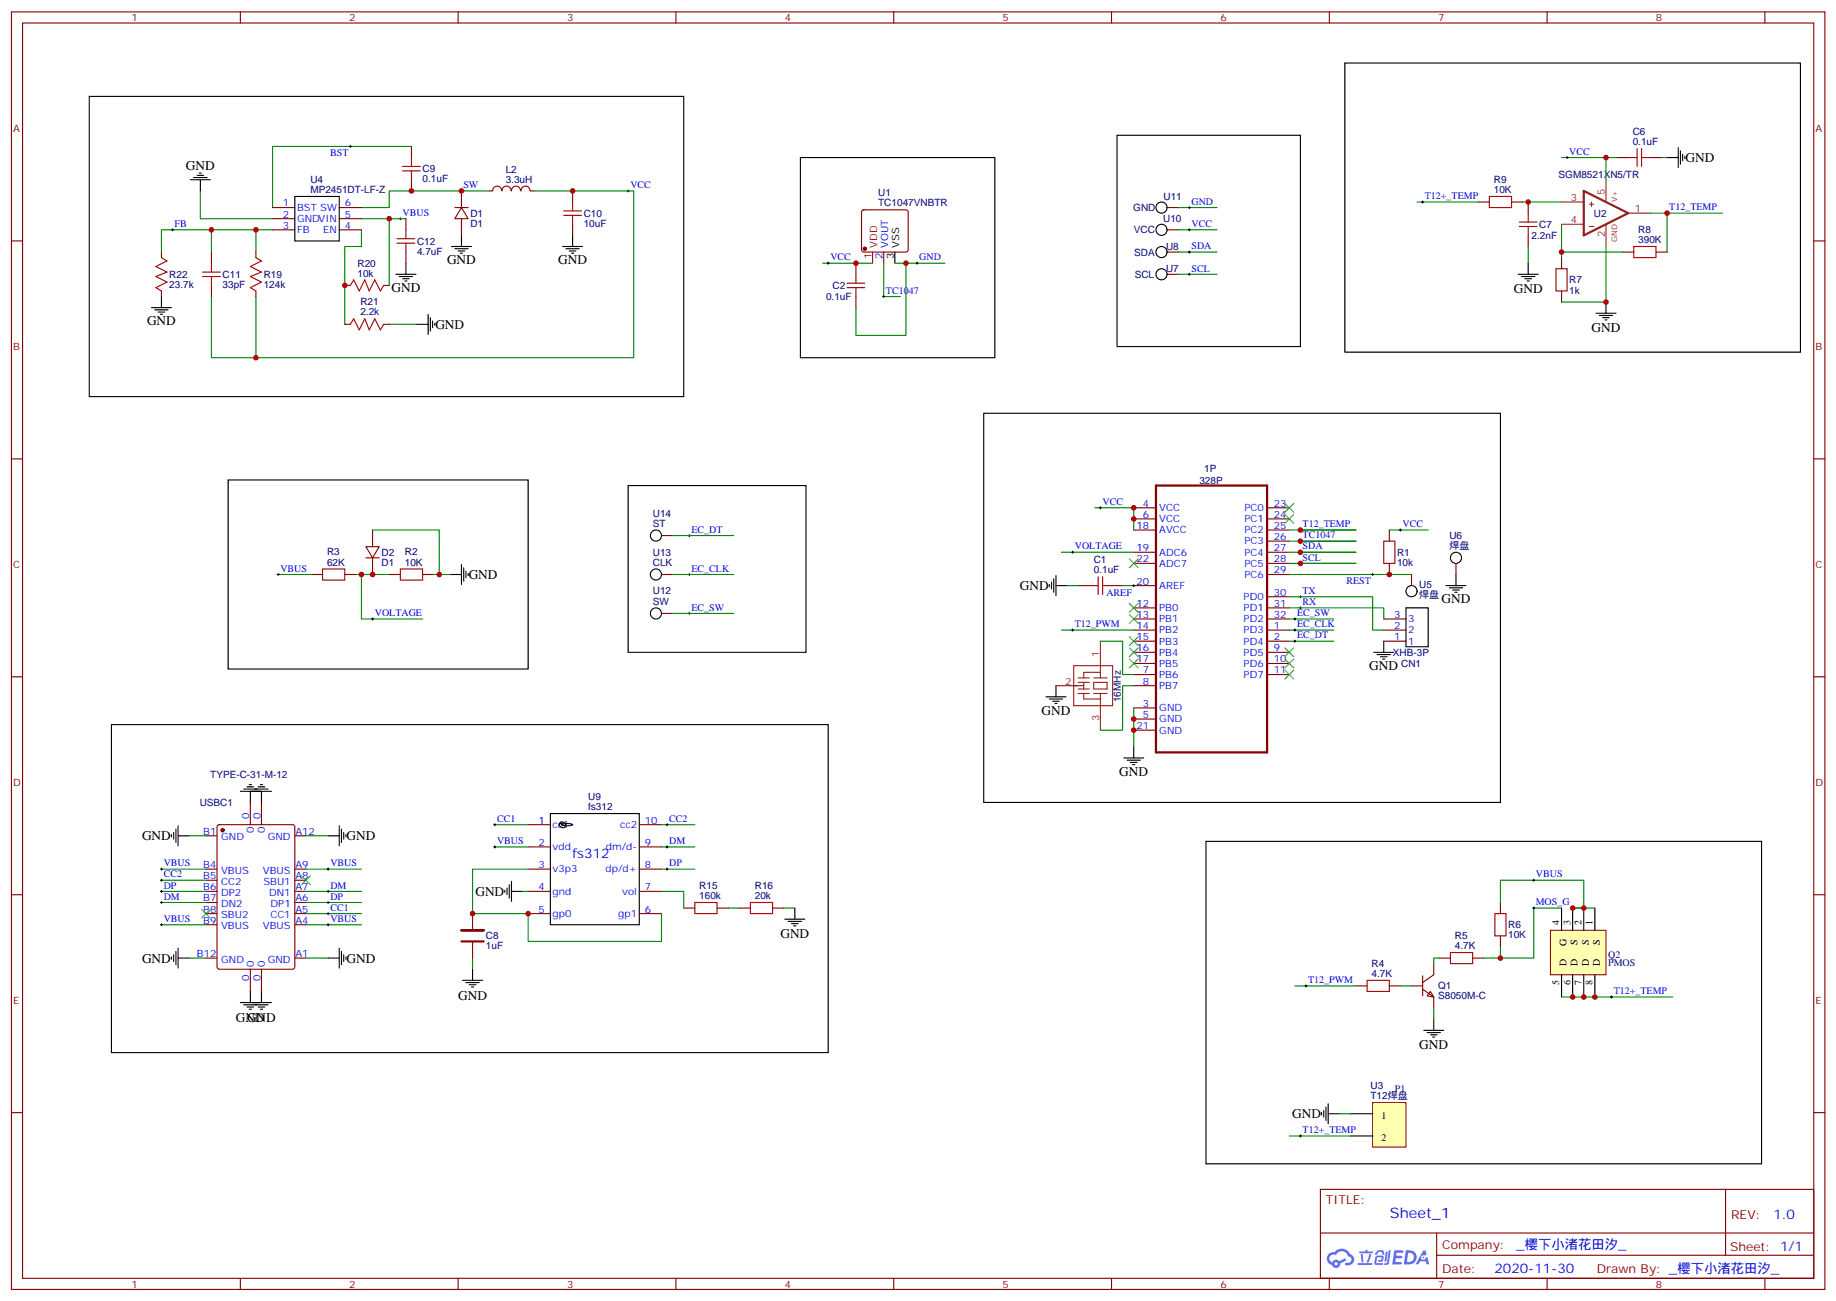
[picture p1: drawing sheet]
<svg xmlns="http://www.w3.org/2000/svg" width="583mm" height="413mm" viewBox="0 0 583 413" stroke-linecap="round" stroke-linejoin="round" font-family="sans-serif">
<g fill="none" stroke="#870000" stroke-width=".35">
<path d="M3.6 3.8h575.8v405.3h-575.8zM7.2 7.3h568.6v398.3h-568.6zM76.3 3.8v3.5M145.5 3.8v3.5M214.6 3.8v3.5M283.7 3.8v3.5M352.9 3.8v3.5M422 3.8v3.5M491.2 3.8v3.5M560.3 3.8v3.5M3.6 76.4h3.6M575.8 76.4h3.6"/>
<path d="M3.6 145.6h3.6M575.8 145.6h3.6M3.6 214.7h3.6M575.8 214.7h3.6M3.6 283.9h3.6M575.8 283.9h3.6M3.6 353h3.6M575.8 353h3.6M419.2 377.4h156.6v28.2h-156.6zM547.8 377.4v20.9M419.2 391.2h156.5M456.1 398.3h119.6"/>
<path d="M456.1 391.2v14.1M76.3 405.6v3.5M145.5 405.6v3.5M214.6 405.6v3.5M283.7 405.6v3.5M352.9 405.6v3.5M422 405.6v3.5M491.2 405.6v3.5M560.3 405.6v3.5"/>
</g>
<g fill="#5487ff">
<path d="M442.6 396.7h2.6l.3 .2-.1 .5-2 .1-.1 .9h1.6l.4 .4-.4 .4h-1.7l-.2 1.2 1.8 .1 .2 .3-.1 .3-2.9 .1z"/>
<path d="M451.9 396.8h.7l.3 1.3-.6 .3a.74 .74 0 0 0-1.1 .3 .74 .74 0 0 0 .5 1 .74 .74 0 0 0 .9-.6l.5-.3 .7 2.3h-.9l-.2-.9h-1.9l-.5 .9h-.9z"/>
<path d="M440 397.1h.6l-.4 3a.31 .31 0 0 1-.3 .2 .31 .31 0 0 1-.3-.3z"/>
<path d="M440.9 396.7h.6l-.5 3.9a.89 .89 0 0 1-.7 .7 .89 .89 0 0 1-.9-.3l1-.4z"/>
<path d="M437.3 396.8l.6-.2 1.2 .2 .4 1.3-.5 .1-.5-1-.8 .1-.6 .9-.6-.1z"/>
<path d="M436.9 398.5l1.8-.2a1.04 1.04 0 0 1 .6 1.1 1.04 1.04 0 0 1-.8 .9h-.7a.29 .29 0 0 1-.3-.3 .29 .29 0 0 1 .3-.3h.7l.2-.8-1.4 .1-.4 1.7 1.9 .1a.29 .29 0 0 1 .3 .3 .29 .29 0 0 1-.3 .3l-2-.1-.4-.2 .2-2.1z"/>
<path d="M431 400.8h4.4a.3 .3 0 0 1 .3 .3 .3 .3 0 0 1-.3 .3h-4.3z"/>
<path d="M434.8 397.8l.6 .1a4 4 0 0 1-1.2 2.7l-.2-.2z"/>
<path d="M432 397.9h.6l.3 2.4-.3 .3-.3-.2z"/>
<path d="M431.6 397.1h1.9l.2-.6h.5l-.1 .6h1.5a.29 .29 0 0 1 .3 .3 .29 .29 0 0 1-.3 .2h-3.9z"/>
<path d="M446.3 396.7l-.6 4.5h1.4a2.27 2.27 0 0 0 2.7-2.3 2.27 2.27 0 0 0-2.7-2.2zM447.1 397.5a1.5 1.5 0 0 1 1.8 1.5 1.5 1.5 0 0 1-1.9 1.4h-.3z"/>
<path d="M421.9 397.9a2.09 2.09 0 0 0 1 3.5 1.37 1.37 0 0 0 1.5 .9 1.37 1.37 0 0 0 1.1-1.4l2-1-.5-.7-1.8 .9a1.4 1.4 0 0 0-2.3 .5 1.32 1.32 0 0 1-.6-1.9 1.32 1.32 0 0 1 1.9-.5 2.02 2.02 0 0 1 2-1.2 2.02 2.02 0 0 1 1.8 1.6 1.09 1.09 0 0 1 1 1.4 1.09 1.09 0 0 1-1.5 .7 .41 .41 0 0 0-.5 .3 .41 .41 0 0 0 .4 .5 1.89 1.89 0 0 0 2.4-1.2 1.89 1.89 0 0 0-1.2-2.4 2.98 2.98 0 0 0-5-.7l-1 .2zM423.7 401a.52 .52 0 0 1 1 0 .52 .52 0 0 1-1 0z"/>
<circle cx="451.9" cy="399" r=".28"/>
</g>
<g fill="none" stroke="#870000" stroke-width=".35">
<path d="M130.6 46.5v3.5M130.6 57v3.6M51.3 80v1.7M67.1 80v3.5M81.2 80v1.7M86.5 65.9h7.1M86.5 69.4h7.1M86.5 72.9h7.1M107.7 65.9h7.1M107.7 69.4h7.1M107.7 72.9h7.1M128.9 69.4v3.5"/>
<path d="M128.9 80v3.5M144.4 65.9h4.2M146.5 65.9l2.1 3.5h-4.2zM146.5 60.6v5.3M146.5 69.4v5.3M155.3 60.6h1.1M156.4 60.5a1.41 1.41 0 0 1 1.4-1.5 1.41 1.41 0 0 1 1.4 1.6M159.4 60.5a1.41 1.41 0 0 1 1.4-1.5 1.41 1.41 0 0 1 1.4 1.5M162.4 60.5a1.41 1.41 0 0 1 1.4-1.5 1.41 1.41 0 0 1 1.4 1.5M165.5 60.5a1.41 1.41 0 0 1 1.4-1.5 1.41 1.41 0 0 1 1.4 1.6M168.4 60.6h1M181.8 60.6v3.5"/>
<path d="M181.8 71.2v3.5M273.7 66.8l.5-.2h13.4l.5 .2 .2 .5v12l-.2 .5-.5 .2h-13.4l-.5-.3-.2-.4v-12zM280.6 80v3.5M51.3 92.3v1.8M67.1 90.6v3.5M81.2 92.3v1.8M109.5 90.6h1.7M121.8 90.6h1.8M271.7 83.5v3.5M271.7 94.1v3.5M109.5 102.9h1.7M121.8 102.9h1.8"/>
<path d="M116.2 173.5h4.2l-2.1 3.5zM116.2 177h4.2M118.3 168.2v5.3M118.3 177v5.3M359.9 161.1h7.1M359.9 164.6h7.1M359.9 168.2h7.1M359.9 175.2h7.1M359.9 178.8h7.1M402.3 161.1h7M402.3 164.6h7M402.3 168.2h7"/>
<path d="M402.3 175.2h7M402.3 178.8h7M402.3 171.7h7M441.1 168.2v3.5M441.1 178.8v3.5M98.9 182.3h3.5M109.5 182.3h3.5M123.6 182.3h3.5M134.2 182.3h3.5M342.3 185.8h3.5M352.9 185.8h3.5M359.9 185.8h7.1"/>
<path d="M359.9 192.9h7.1M359.9 196.4h7.1M359.9 199.9h7.1M402.3 192.9h7M402.3 196.4h7M402.3 199.9h7M402.3 182.3h7M402.3 189.3h7M359.9 203.4h7.1M359.9 207h7.1M359.9 210.5h7.1M359.9 214h7.1"/>
<path d="M359.9 217.6h7.1M402.3 203.4h7M402.3 207h7M402.3 210.5h7M402.3 214h7M359.9 224.6h7.1M359.9 228.1h7.1M359.9 231.7h7.1M79.5 254.6v7.1M83 254.6v7.1M65.4 275.8h3.5M65.4 265.2h3.5"/>
<path d="M65.4 279.3h3.5M69.1 261.9l.5-.2h23.3l.6 .4 .1 44.7-.5 .7h-23.5l-.6-.4-.1-44.7zM93.6 275.8h3.5M93.6 265.2h3.5M93.6 279.3h3.5M167.7 261.7h7M167.7 268.7h7M167.7 275.8h7M203 261.7h7M203 268.7h7M203 275.8h7M65.4 282.8h3.5"/>
<path d="M65.4 289.9h3.5M65.4 286.3h3.5M65.4 293.4h3.5M93.6 282.8h3.5M93.6 289.9h3.5M93.6 286.3h3.5M93.6 293.4h3.5M150 289.9v5.3M150 298.7v5.3M167.7 282.8h7M167.7 289.9h7M203 282.8h7"/>
<path d="M203 289.9h7M217.1 288.1h3.5M227.6 288.1h3.6M234.7 288.1h3.5M245.3 288.1h3.5M65.4 304h3.5M79.5 307.5v7.1M83 307.5v7.1M93.6 304h3.5M430.5 312.8h3.5M441.1 312.8h3.5M448.1 312.8h3.6"/>
<path d="M451.7 313.9l3.5 2.4v3.6M451.7 309.6v6.4M454.1 314.6l1.1 1.7-2.1-.3zM455.2 305.8v3.5l-3.5 2.4M457 304h3.5M467.5 304h3.6"/>
</g>
<path d="M367 154.1h35.3v84.6h-35.3z" fill="none" stroke="#870000" stroke-width=".71"/>
<g fill="none" stroke="#008700" stroke-width=".35">
<path d="M130.6 46.5h-44.1v19.4M63.6 60.6v8.8h22.9M67.1 72.9v7.1M81.2 72.9v7.1M86.5 72.9h-35.2v7.1M114.8 72.9v5.3h-5.3v24.7M114.8 69.4h14.1M123.6 69.4v21.2M155.3 60.6h-31.7v5.3h-8.8M169.4 60.6h31.8v52.9h-134.1v-19.4M81.2 94.1v19.4M261.2 83.5h15.8"/>
<path d="M280.6 83.5v10.6h5.3M284.1 83.5h15.9M287.6 83.5v22.9h-15.9v-8.8M123.6 102.9h8.8M118.3 168.2h21.2v14.1M409.3 168.2h21.2M409.3 178.8h21.2M409.3 175.2h21.2M409.3 171.7h21.2M441.1 168.2h12.3M88.3 182.3h10.6M113 182.3h10.6"/>
<path d="M114.8 182.3v14.1h19.4M137.7 182.3h5.3M338.8 185.8h3.5M356.4 185.8h3.5M409.3 182.3h38.8M409.3 199.9h14.1M409.3 196.4h14.1M349.4 203.4h7v10.6h3.5M359.9 217.6h-3.5v14.1h-7M409.3 203.4h14.1M359.9 224.6v12.4M51.3 275.8h14.1"/>
<path d="M51.3 279.3h14.1M60.1 265.2h5.3M97.1 275.8h17.7M97.1 265.2h7.1M157.1 268.7h10.6M157.1 261.7h10.6M167.7 275.8h-17.7v14.1h17.7v8.8h42.3v-8.8M210 275.8h10.6M210 268.7h10.6M210 261.7h10.6M51.3 282.8h14.1M51.3 286.3h14.1"/>
<path d="M51.3 293.4h14.1M97.1 289.9h17.7M97.1 282.8h17.7M97.1 286.3h17.7M97.1 293.4h17.7M165.9 282.8h1.8M210 282.8h7.1v5.3M231.2 288.1h3.5M248.8 288.1h3.5M60.1 304h5.3M97.1 304h7.1M150 304v3.5"/>
<path d="M411.1 312.8h19.4M444.6 312.8h3.5M455.2 319.9v3.5M457 304h-1.8v1.8"/>
</g>
<g fill="none" stroke="#a10000" stroke-width=".35">
<path d="M127.8 54.2h5.7M127.8 52.8h5.7M130.6 50v2.8M130.6 54.2v2.8M126 77.2h5.7M126 75.7h5.7M128.9 72.9v2.8M128.9 77.2v2.8M179 68.3h5.6M179 66.9h5.6M181.8 64.1v2.8M181.8 68.3v2.9"/>
<path d="M51.3 81.7l1.7 1.1-3.5 1.8 3.5 1.7-3.5 1.4 3.5 1.8-3.5 1.8 1.8 1M64.3 87.7h5.7M64.3 86.3h5.7M67.1 83.5v2.8M67.1 87.7v2.9M81.2 81.7l1.8 1.1-3.5 1.8 3.5 1.7-3.5 1.4 3.5 1.8-3.5 1.8 1.7 1M111.2 90.6l1.1-1.8 1.8 3.5 1.7-3.5 1.4 3.5 1.8-3.5 1.8 3.5 1-1.7M268.9 91.3h5.7M268.9 89.9h5.7M271.7 87v2.9M271.7 91.3v2.8M111.2 102.9l1.1-1.8 1.8 3.6 1.7-3.6 1.4 3.6 1.8-3.6 1.8 3.6 1-1.8"/>
<path d="M439.3 171.7h3.5v7.1h-3.5zM102.4 180.5h7.1v3.5h-7.1zM127.1 180.5h7.1v3.5h-7.1zM345.8 185.8h2.9M348.7 183v5.6M350.1 185.8h2.8M350.1 183v5.6M220.6 286.3h7v3.6h-7zM238.2 286.3h7.1v3.6h-7.1zM434 311h7.1v3.6h-7.1zM460.5 302.2h7v3.6h-7z"/>
</g>
<g fill="none" stroke="#000" stroke-width=".35">
<path d="M60.4 57h6.4M61.5 56.3h4.2M62.5 55.6h2.2M63.3 54.9h.7M63.6 57v3.6M93.6 62.3h14.1v14.1h-14.1zM143.3 78.2h6.4M144.4 78.9h4.2M145.5 79.6h2.1M146.5 74.7v3.5M178.6 78.2h6.4M179.7 78.9h4.2"/>
<path d="M180.7 79.6h2.1M181.8 74.7v3.5M284.1 80v3.5M48.1 97.6h6.3M49.1 98.3h4.3M50.2 99h2.1M50.9 99.7h.7M51.3 94.1v3.5M125.7 87h6.3M126.8 87.7h4.2M127.8 88.4h2.1M128.5 89.1h.7"/>
<path d="M128.9 83.5v3.5M135.9 99.7v6.4M146.2 80.3h.7M181.4 80.3h.7M132.4 102.9h3.5M136.6 100.8v4.2M137.3 101.8v2.2M138 102.6v.7M146.5 179.1v6.4M143 182.3h3.5M147.2 180.2v4.2M147.9 181.2v2.1"/>
<path d="M148.6 181.9v.7M333.1 185.5v.7M333.8 184.7v2.2M334.5 183.7v4.2M335.2 185.8h3.6M335.2 182.6v6.4M459.1 185.8h6.3M460.1 186.5h4.3M461.2 187.2h2.1M461.9 187.9h.7M462.2 182.3v3.5M335.2 217.6v3.5"/>
<path d="M332.1 221.1h6.3M333.1 221.8h4.3M334.2 222.5h2.1M334.9 223.2h.7M359.9 237v3.5M76.3 251.1h9.9M77.4 250.4h7.7M78.4 249.7h2.1M79.1 249h.7M79.5 251.1v3.5M82 249.7h2.1M82.7 249h.7"/>
<path d="M83 251.1v3.5M174.7 258.1h28.3v35.3h-28.3zM356.8 240.5h6.3M357.8 241.2h4.3M358.9 241.9h2.1M359.6 242.6h.7M54.4 264.8v.7M55.1 264.1v2.1M55.8 263.1v4.2M56.6 265.2h3.5M56.6 262v6.4M104.2 265.2h3.5"/>
<path d="M107.7 262v6.4M108.4 263.1v4.2M109.1 264.1v2.1M109.8 264.8v.7M162.4 279.6v6.4M178.3 261.5a5.1 5.1 0 0 1 3.5 .2 4.6 4.6 0 0 1-3.5 0zM178.5 261.2l-.3 .1a.62 .62 0 0 0-.7 .6 .62 .62 0 0 0 .8 .6 .9 .9 0 0 0 1.3-.6 .9 .9 0 0 0-1-1.1 .68 .68 0 0 0-.9 .6M160.3 282.5v.7M161 281.8v2.1M161.7 280.7v4.2M162.4 282.8h3.5M249.2 291.6h6.3"/>
<path d="M250.2 292.3h4.3M251.3 293.1h2.1M252 293.8h.7M252.3 288.1v3.5M54.4 303.6v.7M55.1 302.9v2.1M55.8 301.9v4.2M56.6 300.8v6.4M56.6 304h3.5M76.3 318.1h9.9M77.4 318.8h7.7M78.4 319.5h2.1"/>
<path d="M79.5 314.6v3.5M82 319.5h2.1M83 314.6v3.5M104.2 304h3.5M107.7 300.8v6.4M108.4 301.9v4.2M109.1 302.9v2.1M109.8 303.6v.7M146.9 311h6.3M147.9 311.7h4.3M149 312.5h2.1M149.7 313.2h.7"/>
<path d="M150 307.5v3.5M79.1 320.2h.7M82.7 320.2h.7M452 326.9h6.4M453.1 327.6h4.2M454.1 328.3h2.1M454.8 329h.7M455.2 323.4v3.5"/>
</g>
<g fill="none" stroke="#3c3" stroke-width=".35">
<path d="M358.5 177.3l2.9 2.9M361.4 177.3l-2.9 2.9M407.9 163.2l2.8 2.9M410.7 163.2l-2.8 2.9M358.5 195l2.9 2.8M361.4 195l-2.9 2.8M358.5 202l2.9 2.9M358.5 205.6l2.9 2.8M358.5 209.1l2.9 2.8M361.4 202l-2.9 2.9M361.4 205.6l-2.9 2.8M361.4 209.1l-2.9 2.8"/>
<path d="M407.9 212.6l2.8 2.8M407.9 209.1l2.8 2.8M407.9 205.6l2.8 2.8M410.7 212.6l-2.8 2.8M410.7 209.1l-2.8 2.8M410.7 205.6l-2.8 2.8"/>
</g>
<g fill="none" stroke="#8c2424" stroke-width=".35">
<path d="M335.2 217.6h8.9M340.9 211.2h12.3v12.7h-12.3zM342.3 218.6h3.5M342.3 216.5h3.5M342.3 215.1h3.5M344.1 216.5v2.1M347.2 216.5h4.3v2.1h-4.3zM347.2 215.1h4.3M349.4 203.4v11.7M349.4 213.3h-5.3v1.8M342.3 220h3.5M344.1 220v1.8h5.3"/>
<path d="M347.2 220h4.3M349.4 220v11.7"/>
</g>
<g fill="#870000" stroke="#870000" stroke-width=".35">
<circle cx="274.6" cy="78.9" r=".53"/>
<circle cx="70.7" cy="263.4" r=".53"/>
</g>
<path d="M277 80v3.5" fill="none" stroke="#f00" stroke-width=".35"/>
<path d="M126.8 69.4h.7M127.1 69v.7M199.1 60.6h.7M199.4 60.2v.7" fill="none" stroke="#000" stroke-width=".32"/>
<path d="M146.5 295.2h7.1h-7.1M146.5 298.7h7.1" fill="none" stroke="#900" stroke-width=".71"/>
<path d="M492.2 295.2h17.7v14.1h-17.7z" fill="#ffffb0" stroke="#800000" stroke-width=".32"/>
<g fill="none" stroke="#000" stroke-width=".35">
<path d="M529.3 50h3.5M532.8 46.8v6.4M533.5 47.9v4.2M534.2 48.9v2.1M534.9 49.6v.7M482 87h6.4M483.1 87.7h4.2M484.1 88.4h2.1M484.8 89.1h.7M485.2 83.5v3.5M506.7 99.4h6.3M509.9 95.8v3.6"/>
<path d="M507.8 100.1h4.2M508.8 100.8h2.1M509.5 101.5h.7M495.8 288.1v7.1M499.3 288.1v7.1M502.8 288.1v7.1M506.3 288.1v7.1M495.8 309.3v7M499.3 309.3v7M502.8 309.3v7M506.3 309.3v7"/>
</g>
<path d="M516.9 50h2.8M519.7 47.2v5.6M521.2 50h2.8M521.2 47.2v5.6M472.8 62.3h7.1v3.6h-7.1zM482.4 71.9h5.6M482.4 70.4h5.6M485.2 67.6v2.8M485.2 71.9v2.8M518.7 78.2h7v3.5h-7zM494 85.3h3.5v7h-3.5zM474.6 289.9h3.5v7h-3.5z" fill="none" stroke="#a10000" stroke-width=".35"/>
<path d="M513.4 50h3.5M524 50h3.5M469.3 64.1h3.5M479.9 64.1h3.5M485.2 64.1v3.5M485.2 74.7v3.5M515.2 80h3.5M525.7 80h3.6M495.8 81.7v3.6M495.8 92.3v3.5M476.4 286.3v3.6M476.4 296.9v3.6" fill="none" stroke="#870000" stroke-width=".35"/>
<g fill="none" stroke="#008700" stroke-width=".35">
<path d="M495.8 50h14.1v7M509.9 50h3.5M527.5 50h1.8M449.9 64.1h19.4M483.4 64.1h12.4M485.2 78.2v5.3M495.8 71.2v10.5M495.8 80h19.4M509.9 78.2v17.6h-14.1M524 67.6h22.9M529.3 67.6v12.4M347.6 161.1h12.3v7.1"/>
<path d="M476.4 286.3v-7h26.4v8.8h-3.5h7M495.8 288.1h-8.9v15.9h-10.5M476.4 300.5v3.5h-5.3M495.8 316.3h35.2"/>
</g>
<path d="M502.8 60.6l14.1 7-14.1 7.1z" fill="none" stroke="#8c2424" stroke-width=".71"/>
<path d="M509.9 57v7.1M495.8 64.1h7M495.8 71.2h7M504.6 64.8h1.4M504.6 71.9h1.4M505.3 64.1v1.4M509.9 71.2v7M516.9 67.6h7.1" fill="none" stroke="#8c2424" stroke-width=".35"/>
<path d="M358.5 191.5l2.9 2.8M361.4 191.5l-2.9 2.8" fill="none" stroke="#3c3" stroke-width=".35"/>
<path d="M435.8 349.8h10.6v14.2h-10.6z" fill="#ffffb0" stroke="#800000" stroke-width=".32"/>
<g fill="none" stroke="#000" stroke-width=".35">
<path d="M28.3 30.6h188.8v95.2h-188.8zM427 20h144.6v91.7h-144.6zM254.1 50h61.7v63.5h-61.7zM354.6 42.9h58.3v67.1h-58.3zM312.3 131.1h164.1v123.5h-164.1zM72.4 152.3h95.3v60h-95.3zM199.4 154.1h56.5v52.9h-56.5zM446.4 192.9h7v12.3h-7zM436.1 207h6.4M437.2 207.7h4.2M438.3 208.4h2.1M439 209.1h.7"/>
<path d="M439.3 203.4v3.6M35.4 229.9h227.5v104.1h-227.5zM382.9 266.9h176.4v102.4h-176.4zM419.6 353v.7M420.3 352.3v2.1M421 351.3v4.2M421.7 353.4h3.5M421.7 350.2v6.4M428.7 353.4h7.1M428.7 360.4h7.1"/>
<circle cx="368.8" cy="72.9" r="1.76"/>
<circle cx="368.8" cy="80" r="1.76"/>
<circle cx="368.8" cy="65.9" r="1.76"/>
<circle cx="368.8" cy="87" r="1.76"/>
<circle cx="208.2" cy="169.9" r="1.76"/>
<circle cx="462.2" cy="177" r="1.76"/>
<circle cx="208.2" cy="182.3" r="1.76"/>
<circle cx="208.2" cy="194.6" r="1.76"/>
<circle cx="448.1" cy="187.6" r="1.76"/>
</g>
<g fill="none" stroke="#008700" stroke-width=".35">
<path d="M374.1 80h12.3M374.1 72.9h12.3M374.1 65.9h12.3M374.1 87h12.3M213.5 169.9h19.4M337 175.2h22.9M412.9 178.8h17.6M412.9 171.7h17.6M412.9 168.2h17.6M412.9 175.2h17.6M213.5 182.3h19.4M213.5 194.6h19.4"/>
<path d="M337 199.9h22.9M409.3 189.3h26.5v10.6h3.5M409.3 192.9h30v3.5M425.2 353.4h3.5M409.3 360.4h19.4"/>
</g>
<path d="M370.5 80h3.6M370.5 72.9h3.6M370.5 65.9h3.6M370.5 87h3.6M210 169.9h3.5M462.2 178.8v3.5M210 194.6h3.5M210 182.3h3.5M439.3 196.4h7.1M439.3 199.9h7.1M448.1 182.3v3.5M439.3 203.4h7.1" fill="none" stroke="#870000" stroke-width=".35"/>
<g fill="none" stroke="#000" stroke-width=".32">
<path d="M110.9 46.5h.7M111.2 46.1v.7M497.2 50h.7M497.5 49.6v.7M54.4 72.9h.7M54.8 72.6v.7M146.2 60.6h.7M146.5 60.2v.7M377.2 72.9h.7M377.2 65.9h.7M377.2 80h.7M377.6 65.5v.7"/>
<path d="M377.6 72.6v.7M377.6 79.6v.7M451.3 64.1h.7M451.7 63.7v.8M528.9 67.6h.7M529.3 67.3v.7M262.6 83.5h.7M262.9 83.1v.8M280.2 94.1h.7M280.6 93.7v.7M290.8 83.5h.7M291.1 83.1v.8"/>
<path d="M377.2 87h.7M377.6 86.7v.7M218.5 169.9h.7M218.8 169.6v.7M340.2 175.2h.7M340.5 174.9v.7M349 161.1h.7M349.4 160.8v.7M412.5 168.2h.7M412.5 171.7h.7M412.5 175.2h.7M412.5 178.8h.7"/>
<path d="M412.9 167.8v.7M412.9 171.3v.7M412.9 174.9v.7M412.9 178.4v.7M444.3 168.2h.7M444.6 167.8v.7M87.9 182.3h.8M88.3 181.9v.7M117.9 196.4h.7M118.3 196v.7M218.5 182.3h.7M218.5 194.6h.7"/>
<path d="M218.8 181.9v.7M218.8 194.3v.7M340.2 199.9h.7M340.5 199.6v.7M359.6 185.8h.7M359.9 185.5v.7M410.7 196.4h.7M410.7 199.9h.7M411.1 196v.7M411.1 199.6v.7M412.5 189.3h.7M412.5 192.9h.7"/>
<path d="M412.9 189v.7M412.9 192.5v.7M435.4 182.3h.7M435.8 181.9v.7M410.7 203.4h.7M411.1 203.1v.7M50.9 275.8h.7M50.9 279.3h.7M51.3 275.4v.7M51.3 278.9v.7M103.8 275.8h.7M104.2 275.4v.7"/>
<path d="M156.7 261.7h.7M156.7 268.7h.7M157.1 261.3v.7M157.1 268.4v.7M211.4 275.8h.7M211.4 261.7h.7M211.4 268.7h.7M211.8 261.3v.7M211.8 268.4v.7M211.8 275.4v.7M486.6 279.3h.7M486.9 278.9v.7"/>
<path d="M50.9 293.4h.7M50.9 282.8h.7M50.9 286.3h.7M51.3 282.5v.7M51.3 286v.7M51.3 293.1v.7M103.8 293.4h.7M103.8 282.8h.7M103.8 286.3h.7M103.8 289.9h.7M104.2 282.5v.7M104.2 286v.7"/>
<path d="M104.2 289.5v.7M104.2 293.1v.7M486.6 288.1h.7M486.9 287.8v.7M414.3 312.8h.7M414.6 312.5v.7M511.3 316.3h.7M511.6 316v.7M412.5 360.4h.7M412.9 360.1v.7"/>
</g>
<path d="M407.9 159.7l2.8 2.8M410.7 159.7l-2.8 2.8M95.7 277.9l2.8 2.8M98.5 277.9l-2.8 2.8M64 288.5l2.8 2.8M66.8 288.5l-2.8 2.8" fill="none" stroke="#3c3" stroke-width=".35"/>
<g fill="#c00">
<circle cx="441.1" cy="182.3" r=".88"/>
<circle cx="359.9" cy="231.7" r=".88"/>
<circle cx="359.9" cy="228.1" r=".88"/>
<circle cx="271.7" cy="83.5" r=".88"/>
<circle cx="287.6" cy="83.5" r=".88"/>
<circle cx="109.5" cy="90.6" r=".88"/>
<circle cx="123.6" cy="69.4" r=".88"/>
<circle cx="146.5" cy="60.6" r=".88"/>
<circle cx="81.2" cy="72.9" r=".88"/>
<circle cx="67.1" cy="72.9" r=".88"/>
<circle cx="181.8" cy="60.6" r=".88"/>
<circle cx="130.6" cy="60.6" r=".88"/>
<circle cx="118.3" cy="182.3" r=".88"/>
<circle cx="139.5" cy="182.3" r=".88"/>
<circle cx="114.8" cy="182.3" r=".88"/>
<circle cx="167.7" cy="289.9" r=".88"/>
<circle cx="150" cy="289.9" r=".88"/>
<circle cx="476.4" cy="304" r=".88"/>
<circle cx="502.8" cy="288.1" r=".88"/>
<circle cx="499.3" cy="288.1" r=".88"/>
<circle cx="499.3" cy="316.3" r=".88"/>
<circle cx="502.8" cy="316.3" r=".88"/>
<circle cx="506.3" cy="316.3" r=".88"/>
<circle cx="509.9" cy="50" r=".88"/>
<circle cx="495.8" cy="80" r=".88"/>
<circle cx="529.3" cy="67.6" r=".88"/>
<circle cx="485.2" cy="64.1" r=".88"/>
<circle cx="359.9" cy="161.1" r=".88"/>
<circle cx="359.9" cy="164.6" r=".88"/>
<circle cx="81.2" cy="113.5" r=".88"/>
<circle cx="509.9" cy="95.8" r=".88"/>
<circle cx="412.9" cy="178.8" r=".88"/>
<circle cx="412.9" cy="175.2" r=".88"/>
<circle cx="412.9" cy="168.2" r=".88"/>
<circle cx="412.9" cy="171.7" r=".88"/>
</g>
<text font-size="4.6" fill="#00f" x="441.3" y="386.4">Sheet_1</text>
<g font-size="4.2">
<text x="59" y="53.9">GND</text>
<text x="535.1" y="51.4">GND</text>
<text x="141.9" y="83.9">GND</text>
<text x="177.2" y="83.9">GND</text>
<text x="124.3" y="92.7">GND</text>
<text x="480.6" y="93.1">GND</text>
<text x="46.7" y="103.3">GND</text>
<text x="138.2" y="104.3">GND</text>
<text x="505.3" y="105.5">GND</text>
<text x="148.8" y="183.7">GND</text>
<text x="323.8" y="187.2">GND</text>
<text x="457.7" y="191.5">GND</text>
<text x="434.7" y="212.6">GND</text>
<text x="330.7" y="226.7">GND</text>
<text x="355.4" y="246.1">GND</text>
<text x="45.1" y="266.6">GND</text>
<text x="110" y="266.6">GND</text>
<text x="150.9" y="284.3">GND</text>
<text x="247.8" y="297.7">GND</text>
<text x="45.1" y="305.4">GND</text>
<text x="110" y="305.4">GND</text>
<text x="145.5" y="317.1">GND</text>
<text x="74.9" y="324.2">GND</text>
<text x="78.4" y="324.2">GND</text>
<text x="450.6" y="333">GND</text>
<text x="410.2" y="354.8">GND</text>
</g>
<g font-size="4.2" fill="#00f">
<text x="181.8" y="272.2">fs312</text>
<text x="563" y="386.6">1.0</text>
<text x="481.4" y="396.2">_樱下小渚花田汐_</text>
<text x="474.5" y="404">2020-11-30</text>
</g>
<g font-size="3.9" fill="#800">
<text x="421" y="382">TITLE:</text>
<text x="549.6" y="386.6">REV:</text>
<text x="457.9" y="396.2">Company:</text>
<text x="549.2" y="396.8">Sheet: 1/1</text>
<text x="457.9" y="403.8">Date:</text>
<text x="506.9" y="403.9">Drawn By: _樱下小渚花田汐_</text>
</g>
<g font-size="3.2" fill="#800">
<text x="41.7" y="6.8">1</text>
<text x="110.9" y="6.8">2</text>
<text x="180" y="6.8">3</text>
<text x="249.2" y="6.8">4</text>
<text x="318.3" y="6.8">5</text>
<text x="387.5" y="6.8">6</text>
<text x="456.6" y="6.8">7</text>
<text x="525.7" y="6.8">8</text>
<text x="4.2" y="41.9">A</text>
<text x="576.4" y="41.9">A</text>
<text x="4.2" y="111">B</text>
<text x="576.4" y="111">B</text>
<text x="4.2" y="180.2">C</text>
<text x="576.4" y="180.2">C</text>
<text x="4.2" y="249.3">D</text>
<text x="576.4" y="249.3">D</text>
<text x="4.2" y="318.5">E</text>
<text x="576.4" y="318.5">E</text>
<text x="41.7" y="408.6">1</text>
<text x="110.9" y="408.6">2</text>
<text x="180" y="408.6">3</text>
<text x="249.2" y="408.6">4</text>
<text x="318.3" y="408.6">5</text>
<text x="387.5" y="408.6">6</text>
<text x="456.6" y="408.6">7</text>
<text x="525.7" y="408.6">8</text>
</g>
<g font-size="3.2" fill="#000080">
<text x="518.3" y="46.1">0.1uF</text>
<text x="518.4" y="42.9">C6</text>
<text x="98.5" y="58">U4</text>
<text x="134.2" y="57.8">0.1uF</text>
<text x="134.2" y="54.7">C9</text>
<text x="160.6" y="58">3.3uH</text>
<text x="160.6" y="54.8">L2</text>
<text x="474.3" y="58.1">R9</text>
<text x="494.8" y="56.4">SGM8521XN5/TR</text>
<text x="98.5" y="61.2">MP2451DT-LF-Z</text>
<text x="278.8" y="65.5">TC1047VNBTR</text>
<text x="278.8" y="62.3">U1</text>
<text x="369.4" y="63.5">U11</text>
<text x="474.2" y="61.3">10K</text>
<text x="149.3" y="71.9">D1</text>
<text x="149.3" y="68.8">D1</text>
<text x="185.3" y="71.9">10uF</text>
<text x="185.3" y="68.8">C10</text>
<text x="359.8" y="67">GND</text>
<text x="369.3" y="70.5">U10</text>
<text x="506" y="68.8">U2</text>
<text x="132.4" y="77.6">C12</text>
<text x="360" y="74.1">VCC</text>
<text x="486.3" y="75.8">2.2nF</text>
<text x="488.7" y="72.3">C7</text>
<text x="520.1" y="77.2">390K</text>
<text x="520.1" y="74">R8</text>
<text x="132.4" y="80.8">4.7uF</text>
<text x="360.1" y="81.1">SDA</text>
<text x="370.2" y="79.3">U8</text>
<text x="53.7" y="88.2">R22</text>
<text x="70.7" y="88.2">C11</text>
<text x="83.7" y="88.2">R19</text>
<text x="113.5" y="87.7">10k</text>
<text x="113.5" y="84.6">R20</text>
<text x="360.3" y="88.2">SCL</text>
<text x="370.2" y="86.4">U7</text>
<text x="498.2" y="89.9">R7</text>
<text x="53.7" y="91.4">23.7k</text>
<text x="70.7" y="91.4">33pF</text>
<text x="83.7" y="91.4">124k</text>
<text x="262.2" y="95.2">0.1uF</text>
<text x="264.4" y="91.7">C2</text>
<text x="498.2" y="93.1">1k</text>
<text x="114.4" y="100.1">2.2k</text>
<text x="114.4" y="96.9">R21</text>
<text x="382.3" y="149.8">1P</text>
<text x="380.8" y="153.4">328P</text>
<text x="207.3" y="167.1">ST</text>
<text x="207.3" y="163.9">U14</text>
<text x="460.1" y="171">U6</text>
<text x="103.8" y="179.5">62K</text>
<text x="103.8" y="176.2">R3</text>
<text x="121.1" y="179.6">D1</text>
<text x="121.1" y="176.4">D2</text>
<text x="128.5" y="179.5">10K</text>
<text x="128.5" y="176.2">R2</text>
<text x="207.3" y="179.5">CLK</text>
<text x="207.3" y="176.3">U13</text>
<text x="347.3" y="178.8">C1</text>
<text x="443.5" y="179.5">10k</text>
<text x="443.6" y="176.4">R1</text>
<text x="460.1" y="174.2">焊盘</text>
<text x="347.2" y="181.9">0.1uF</text>
<text x="207.3" y="191.8">SW</text>
<text x="207.3" y="188.6">U12</text>
<text x="450.6" y="189.7">焊盘</text>
<text x="450.6" y="186.6">U5</text>
<text x="442.2" y="208.1">XHB-3P</text>
<text x="444.8" y="211.6">CN1</text>
<text x="355.8" y="222.8" transform="rotate(-90 355.8 222.8)">16MHz</text>
<text x="66.8" y="246.9">TYPE-C-31-M-12</text>
<text x="63.4" y="255.7">USBC1</text>
<text x="186.7" y="256.9">fs312</text>
<text x="186.7" y="253.7">U9</text>
<text x="222" y="285.3">160k</text>
<text x="222" y="282.1">R15</text>
<text x="239.7" y="285.3">20k</text>
<text x="239.7" y="282.1">R16</text>
<text x="154.3" y="298.1">C8</text>
<text x="461.9" y="298">R5</text>
<text x="478.8" y="297.7">10K</text>
<text x="478.8" y="294.5">R6</text>
<text x="154.3" y="301.3">1uF</text>
<text x="461.9" y="301.2">4.7K</text>
<text x="510.6" y="304">Q2</text>
<text x="435.4" y="310">4.7K</text>
<text x="435.4" y="306.8">R4</text>
<text x="510.6" y="306.4">PMOS</text>
<text x="456.6" y="317.1">S8050M-C</text>
<text x="456.6" y="313.9">Q1</text>
<text x="435.1" y="345.6">U3</text>
<text x="442.8" y="346.3">P1</text>
<text x="435.1" y="348.8">T12焊盘</text>
</g>
<g font-size="3.2" fill="#00f">
<text x="104.8" y="49.6">BST</text>
<text x="498.2" y="49.1">VCC</text>
<text x="147.1" y="59.7">SW</text>
<text x="200.1" y="59.7">VCC</text>
<text x="89.8" y="65.5">1</text>
<text x="109.5" y="65.5">6</text>
<text x="378.3" y="65">GND</text>
<text x="452.4" y="63.2">T12+_TEMP</text>
<text x="89.8" y="69">2</text>
<text x="94.3" y="66.9">BST SW</text>
<text x="94.3" y="70.4">GNDVIN</text>
<text x="109.5" y="69">5</text>
<text x="127.8" y="68.5">VBUS</text>
<text x="530" y="66.7">T12_TEMP</text>
<text x="55.4" y="72">FB</text>
<text x="89.8" y="72.6">3</text>
<text x="94.3" y="74">FB</text>
<text x="102.6" y="74">EN</text>
<text x="109.5" y="72.6">4</text>
<text x="378.3" y="72">VCC</text>
<text x="263.6" y="82.6">VCC</text>
<text x="280.2" y="82.2" transform="rotate(-90 280.2 82.2)">2</text>
<text x="282" y="78.7" transform="rotate(-90 282 78.7)">VOUT</text>
<text x="291.9" y="82.6">GND</text>
<text x="378.3" y="79.1">SDA</text>
<text x="378.3" y="86.1">SCL</text>
<text x="281.3" y="93.2">TC1047</text>
<text x="350.1" y="160.2">VCC</text>
<text x="362.9" y="160.8">4</text>
<text x="404.4" y="160.8">23</text>
<text x="360.8" y="167.8">18</text>
<text x="362.9" y="164.3">6</text>
<text x="368.1" y="162.2">VCC</text>
<text x="368.1" y="165.7">VCC</text>
<text x="395.1" y="162.2">PC0</text>
<text x="395.1" y="165.7">PC1</text>
<text x="404.4" y="164.3">24</text>
<text x="404.4" y="167.8">25</text>
<text x="413.6" y="167.3">T12_TEMP</text>
<text x="445.3" y="167.3">VCC</text>
<text x="219.5" y="169.1">EC_DT</text>
<text x="368.1" y="169.2">AVCC</text>
<text x="395.1" y="169.2">PC2</text>
<text x="395.1" y="172.8">PC3</text>
<text x="404.4" y="171.3">26</text>
<text x="413.6" y="170.8">TC1047</text>
<text x="341.2" y="174.3">VOLTAGE</text>
<text x="360.8" y="174.9">19</text>
<text x="360.8" y="178.4">22</text>
<text x="368.1" y="176.3">ADC6</text>
<text x="368.1" y="179.8">ADC7</text>
<text x="395.1" y="176.3">PC4</text>
<text x="395.1" y="179.8">PC5</text>
<text x="404.4" y="174.9">27</text>
<text x="404.4" y="178.4">28</text>
<text x="413.6" y="174.3">SDA</text>
<text x="413.6" y="177.9">SCL</text>
<text x="89" y="181.4">VBUS</text>
<text x="219.5" y="181.4">EC_CLK</text>
<text x="360.8" y="185.5">20</text>
<text x="395.1" y="183.3">PC6</text>
<text x="404.4" y="181.9">29</text>
<text x="427.5" y="185.4">REST</text>
<text x="351.3" y="189">AREF</text>
<text x="368.1" y="186.9">AREF</text>
<text x="394.8" y="190.4">PD0</text>
<text x="404.4" y="189">30</text>
<text x="413.5" y="188.5">TX</text>
<text x="413.5" y="192">RX</text>
<text x="119" y="195.5">VOLTAGE</text>
<text x="219.5" y="193.7">EC_SW</text>
<text x="360.8" y="192.5">12</text>
<text x="360.8" y="196">13</text>
<text x="368.1" y="193.9">PB0</text>
<text x="368.1" y="197.4">PB1</text>
<text x="394.8" y="193.9">PD1</text>
<text x="394.8" y="197.4">PD2</text>
<text x="404.4" y="192.5">31</text>
<text x="404.4" y="196">32</text>
<text x="411.8" y="195.5">EC_SW</text>
<text x="442.6" y="196">3</text>
<text x="447.1" y="197.4">3</text>
<text x="341.2" y="199">T12_PWM</text>
<text x="360.8" y="199.6">14</text>
<text x="360.8" y="203.1">15</text>
<text x="368.1" y="201">PB2</text>
<text x="394.8" y="201">PD3</text>
<text x="404.4" y="199.6">1</text>
<text x="404.4" y="203.1">2</text>
<text x="411.8" y="199">EC_CLK</text>
<text x="411.8" y="202.6">EC_DT</text>
<text x="442.6" y="199.6">2</text>
<text x="442.6" y="203.1">1</text>
<text x="447.1" y="201">2</text>
<text x="360.8" y="206.6">16</text>
<text x="368.1" y="204.5">PB3</text>
<text x="368.1" y="208">PB4</text>
<text x="394.8" y="204.5">PD4</text>
<text x="394.8" y="208">PD5</text>
<text x="404.4" y="206.6">9</text>
<text x="447.1" y="204.5">1</text>
<text x="360.8" y="210.1">17</text>
<text x="362.9" y="213.7">7</text>
<text x="368.1" y="211.6">PB5</text>
<text x="368.1" y="215.1">PB6</text>
<text x="394.8" y="211.6">PD6</text>
<text x="394.8" y="215.1">PD7</text>
<text x="404.4" y="210.1">10</text>
<text x="404.4" y="213.7">11</text>
<text x="362.9" y="217.2">8</text>
<text x="368.1" y="218.6">PB7</text>
<text x="362.9" y="224.3">3</text>
<text x="362.9" y="227.8">5</text>
<text x="368.1" y="225.7">GND</text>
<text x="360.8" y="231.3">21</text>
<text x="368.1" y="229.2">GND</text>
<text x="368.1" y="232.7">GND</text>
<text x="79.1" y="259.9" transform="rotate(-90 79.1 259.9)">0</text>
<text x="82.7" y="259.9" transform="rotate(-90 82.7 259.9)">0</text>
<text x="157.8" y="260.8">CC1</text>
<text x="171" y="261.3">1</text>
<text x="175.4" y="262.7">cc1</text>
<text x="196.9" y="262.7">cc2</text>
<text x="204.7" y="261.3">10</text>
<text x="212.5" y="260.8">CC2</text>
<text x="64.5" y="264.8">B1</text>
<text x="70.2" y="266.6">GND</text>
<text x="80.5" y="264.4" transform="rotate(-90 80.5 264.4)">0</text>
<text x="84.1" y="264.4" transform="rotate(-90 84.1 264.4)">0</text>
<text x="85" y="266.6">GND</text>
<text x="93.8" y="264.8">A12</text>
<text x="157.8" y="267.8">VBUS</text>
<text x="171" y="268.4">2</text>
<text x="175.4" y="269.8">vdd</text>
<text x="192.3" y="269.8">dm/d-</text>
<text x="204.7" y="268.4">9</text>
<text x="212.5" y="267.8">DM</text>
<text x="52" y="274.9">VBUS</text>
<text x="64.5" y="275.4">B4</text>
<text x="93.8" y="275.4">A9</text>
<text x="104.9" y="274.9">VBUS</text>
<text x="171" y="275.4">3</text>
<text x="204.7" y="275.4">8</text>
<text x="212.5" y="274.9">DP</text>
<text x="52" y="278.4">CC2</text>
<text x="52" y="281.9">DP</text>
<text x="64.5" y="278.9">B5</text>
<text x="70.2" y="277.2">VBUS</text>
<text x="70.2" y="280.7">CC2</text>
<text x="83.5" y="277.2">VBUS</text>
<text x="83.6" y="280.7">SBU1</text>
<text x="93.8" y="278.9">A8</text>
<text x="104.9" y="281.9">DM</text>
<text x="175.4" y="276.8">v3p3</text>
<text x="192.3" y="276.8">dp/d+</text>
<text x="487.6" y="278.4">VBUS</text>
<text x="52" y="285.5">DM</text>
<text x="64.5" y="282.5">B6</text>
<text x="64.5" y="286">B7</text>
<text x="70.2" y="284.2">DP2</text>
<text x="70.2" y="287.8">DN2</text>
<text x="85.4" y="284.2">DN1</text>
<text x="85.9" y="287.8">DP1</text>
<text x="93.8" y="286">A6</text>
<text x="93.8" y="282.5">A7</text>
<text x="104.9" y="285.5">DP</text>
<text x="171" y="282.5">4</text>
<text x="175.4" y="283.9">gnd</text>
<text x="197.6" y="283.9">vol</text>
<text x="204.7" y="282.5">7</text>
<text x="487.6" y="287.2">MOS_G</text>
<text x="52" y="292.5">VBUS</text>
<text x="64.5" y="289.5">B8</text>
<text x="64.5" y="293.1">B9</text>
<text x="70.2" y="291.3">SBU2</text>
<text x="85.8" y="291.3">CC1</text>
<text x="93.8" y="293.1">A4</text>
<text x="93.8" y="289.5">A5</text>
<text x="104.9" y="292.5">VBUS</text>
<text x="104.9" y="289">CC1</text>
<text x="171" y="289.5">5</text>
<text x="175.4" y="290.9">gp0</text>
<text x="196.3" y="290.9">gp1</text>
<text x="204.7" y="289.5">6</text>
<text x="70.2" y="294.8">VBUS</text>
<text x="83.5" y="294.8">VBUS</text>
<text x="62.5" y="303.6">B12</text>
<text x="70.2" y="305.4">GND</text>
<text x="85" y="305.4">GND</text>
<text x="93.8" y="303.6">A1</text>
<text x="79.1" y="311.3" transform="rotate(-90 79.1 311.3)">0</text>
<text x="80.5" y="306.8" transform="rotate(-90 80.5 306.8)">0</text>
<text x="82.7" y="311.3" transform="rotate(-90 82.7 311.3)">0</text>
<text x="84.1" y="306.8" transform="rotate(-90 84.1 306.8)">0</text>
<text x="415.3" y="311.9">T12_PWM</text>
<text x="512.3" y="315.5">T12+_TEMP</text>
<text x="413.6" y="359.6">T12+_TEMP</text>
</g>
<g font-size="3.2" fill="#8d2323">
<text x="498.7" y="63.7">3</text>
<text x="509.5" y="62" transform="rotate(-90 509.5 62)">5</text>
<text x="498.7" y="70.8">4</text>
<text x="519" y="67.3">1</text>
<text x="509.5" y="75.3" transform="rotate(-90 509.5 75.3)">2</text>
<text x="349" y="208.4" transform="rotate(-90 349 208.4)">1</text>
<text x="338.2" y="217.2">2</text>
<text x="349" y="228.7" transform="rotate(-90 349 228.7)">3</text>
</g>
<g font-size="3.2" fill="#f00">
<text x="276.7" y="82.2" transform="rotate(-90 276.7 82.2)">1</text>
<text x="278.4" y="78.7" transform="rotate(-90 278.4 78.7)">VDD</text>
</g>
<g font-size="3.2">
<text x="283.7" y="82.2" transform="rotate(-90 283.7 82.2)">3</text>
<text x="285.5" y="78.7" transform="rotate(-90 285.5 78.7)">VSS</text>
<text x="495.1" y="293.4" transform="rotate(-90 495.1 293.4)">4</text>
<text x="498.6" y="293.4" transform="rotate(-90 498.6 293.4)">3</text>
<text x="502.1" y="293.4" transform="rotate(-90 502.1 293.4)">2</text>
<text x="505.6" y="293.4" transform="rotate(-90 505.6 293.4)">1</text>
<text x="500.9" y="299.7" transform="rotate(-90 500.9 299.7)">S</text>
<text x="504.4" y="299.7" transform="rotate(-90 504.4 299.7)">S</text>
<text x="507.9" y="299.7" transform="rotate(-90 507.9 299.7)">S</text>
<text x="497.3" y="300.3" transform="rotate(-90 497.3 300.3)">G</text>
<text x="497.3" y="306.5" transform="rotate(-90 497.3 306.5)">D</text>
<text x="500.9" y="306.5" transform="rotate(-90 500.9 306.5)">D</text>
<text x="504.4" y="306.5" transform="rotate(-90 504.4 306.5)">D</text>
<text x="507.9" y="306.5" transform="rotate(-90 507.9 306.5)">D</text>
<text x="495.1" y="312.6" transform="rotate(-90 495.1 312.6)">5</text>
<text x="498.6" y="312.6" transform="rotate(-90 498.6 312.6)">6</text>
<text x="502.1" y="312.6" transform="rotate(-90 502.1 312.6)">7</text>
<text x="505.6" y="312.6" transform="rotate(-90 505.6 312.6)">8</text>
<text x="438.6" y="355">1</text>
<text x="438.6" y="362">2</text>
</g>
<g font-size="2.5" fill="#8d2323">
<text x="513.4" y="64.1" transform="rotate(-90 513.4 64.1)">V+</text>
<text x="513.4" y="76.8" transform="rotate(-90 513.4 76.8)">GND</text>
</g>
</svg>
